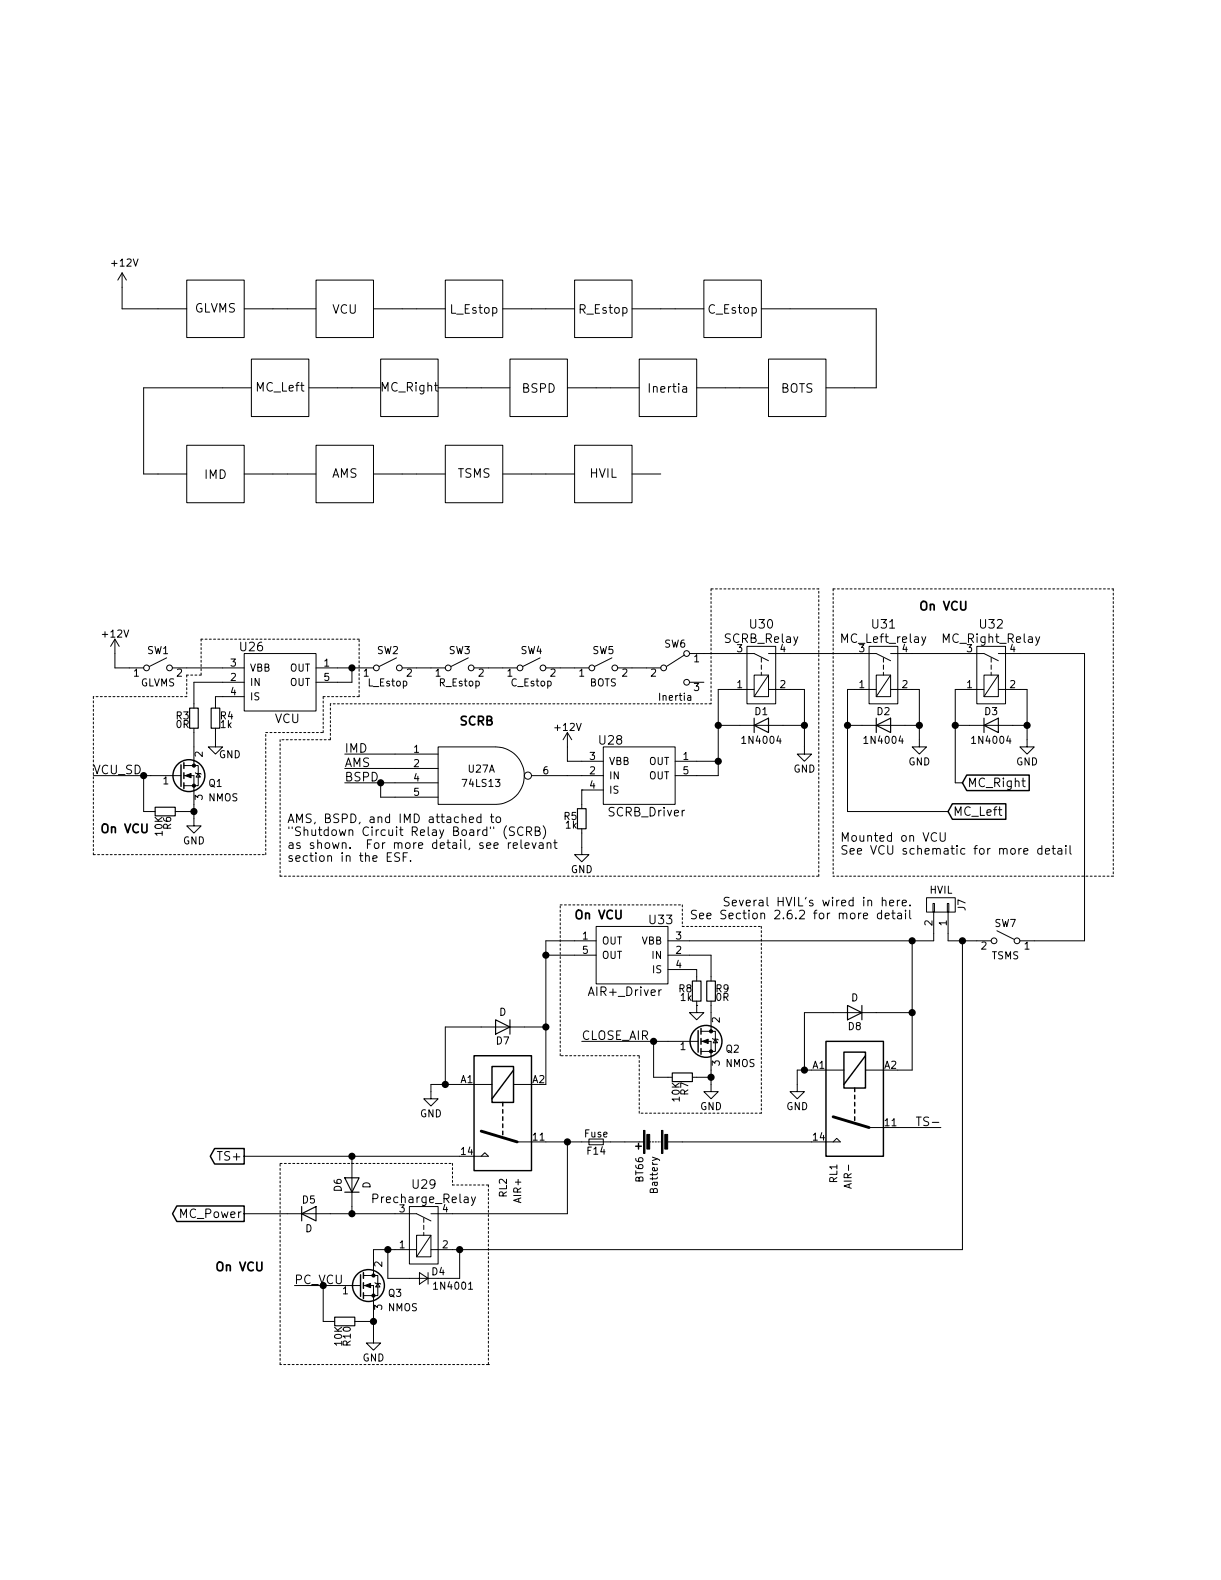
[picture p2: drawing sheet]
<svg xmlns="http://www.w3.org/2000/svg" width="216mm" height="279mm" viewBox="0 0 216 279" stroke-linecap="round" stroke-linejoin="round" font-family="sans-serif">
<g fill="none" stroke="#000" stroke-width=".18">
<path d="M21.6 48.3l-.8 1.2M21.6 48.3v6.3h11.4M21.6 48.3l.8 1.2M33 49.5h10.2v10.2h-10.2zM43.2 54.6h12.7M55.9 49.5h10.1v10.2h-10.1zM66 54.6h12.7M78.7 49.5h10.2v10.2h-10.2zM88.9 54.6h12.7M101.6 49.5h10.2v10.2h-10.2zM111.8 54.6h12.7M124.5 49.5h10.1v10.2h-10.1z"/>
<path d="M134.6 54.6h20.3v14h-8.9M33 78.7h10.2v10.2h-10.2zM44.4 63.5h10.2v10.2h-10.2zM44.4 68.6h-19v15.2h7.6M54.6 68.6h12.7M55.9 78.7h10.1v10.2h-10.1zM67.3 63.5h10.2v10.2h-10.2zM77.5 68.6h12.7M78.7 78.7h10.2v10.2h-10.2zM90.2 63.5h10.1v10.2h-10.1zM100.3 68.6h12.7M101.6 78.7h10.2v10.2h-10.2z"/>
<path d="M113 63.5h10.2v10.2h-10.2zM123.2 68.6h12.7M135.9 63.5h10.1v10.2h-10.1zM43.2 83.8h12.7M66 83.8h12.7M88.9 83.8h12.7M111.8 83.8h5M20.3 113v5.1h5.1M20.3 113l-.7 1.3M20.3 113l.8 1.3M29.5 116.3l-3.1 1.6M30.5 118.1h12.7"/>
<path d="M43.2 115.6h12.7v10.1h-12.7zM55.9 118.1h10.1M62.2 118.1v2.6h-6.3M70.1 116.3l-3 1.6M71.1 118.1h7.6M82.8 116.3l-3 1.6M83.8 118.1h7.6M95.5 116.3l-3 1.6M96.5 118.1h7.6M108.2 116.3l-3 1.6M109.2 118.1h7.6M121 115.8l-3.1 2.1"/>
<path d="M121.9 115.6h11.4l2.6 1.2M132.1 114.3h5.1v10.2h-5.1zM133.3 119.4h2.6v3.8h-2.6zM134.6 116.3v.8M134.6 117.6v.8M134.6 118.9v.5M135.9 115.6h19l2.6 1.2M135.9 119.4l-2.6 3.8M153.7 114.3h5v10.2h-5zM154.9 119.4h2.6v3.8h-2.6zM156.2 116.3v.8M156.2 117.6v.8"/>
<path d="M156.2 118.9v.5M157.5 115.6h16.5l2.5 1.2M157.5 119.4l-2.6 3.8M163.7 112.6l-.5 1.4-.2 .1M172.7 114.3h5.1v10.2h-5.1zM174 119.4h2.5v3.8h-2.5zM175.3 116.3v.8M175.3 117.6v.8M175.3 118.9v.5M176.5 115.6h15.3v50.8h-11.5M176.5 119.4l-2.5 3.8M183.8 112.6l-.5 1.4-.2 .1"/>
<path d="M16.5 137.2h15.5M25.4 137.2v6.3h2M32.5 137.2h1.8v8.9h1.3l-1.3 1.2-1.3-1.2h1.3M32.5 135.4h1.8M34.3 135.4h.8v3.5h-2.6M34.3 128.8v6.6M34.5 136.7l.2 .1h.7l.2 .1M35.1 136.8l.3 .6h-.7zM38.1 128.8v3.3h1.3l-1.3 1.3-1.3-1.3h1.3M43.2 120.7h-8.9v4.5M43.2 123.2h-5.1v2M61 133.4h16.5"/>
<path d="M61 135.9h16.5M61 138.4h16.5M67.3 138.4v2.6h10.2M87.6 132.1h-10.1v10.1h10.1M87.7 132.1a5.1 5.1 0 0 1 5 5.1 5.1 5.1 0 0 1-5 5M94 137.2h12.7M100.3 129.5v5.1h6.4M100.3 129.5l-.7 1.3M100.3 129.5l.8 1.3M102.9 139.7h.1M102.9 139.7h3.8M102.9 139.7v3.3"/>
<path d="M106.7 132.1h12.7v10.1h-12.7zM119.4 134.6h7.6M121.9 120.7h2.6M127 128.3h15.2M133.3 121.9h-6.3v15.3h-7.6M135.9 121.9h6.3v11.5h1.3l-1.3 1.2-1.2-1.2h1.2M149.9 128.3h12.7M154.9 121.9h-5v21.6h17.7M157.5 121.9h5.1v10.2h1.2l-1.2 1.3-1.3-1.3h1.3M168.9 128.3h12.7M174 121.9h-5.1v16.5h1.3M176.5 121.9h5.1v10.2h1.3l-1.3 1.3-1.3-1.3h1.3"/>
<path d="M180.7 138.1h.6M180.9 137.6v1.3l.4 .2M31 143.5h3.3M69.2 150.8h-.7v1.5h.7M70.7 150.9a.62 .62 0 0 0-.9 .1v.4l.8 .3v.5a.62 .62 0 0 1-.8 0M71.3 151.5h.5M72 150.8h-.7v1.5M72.6 152.2v.1M83 145l.7-.2v-.3l-.5-.1-.2 .3 .1 .7h.6M85 144.5a.48 .48 0 0 0-.6 .1v.7a.48 .48 0 0 0 .6 .1M85 143.9v1.6M86.7 144.4h.6"/>
<path d="M86.9 143.9v1.4l.4 .2M87.8 144.6l.2-.2 .4 .2 .1 .6-.1 .2-.4 .1-.2-.2zM89.6 146a1.75 1.75 0 0 0 0 2.3M89.9 149v1M90.3 149l-.3 .1-.1 .2M90.8 149.5l.7-.1-.1-.3-.4-.1-.2 .3v.7h.6M91 146.3a.62 .62 0 0 0-.9 .1v.4l.8 .4v.4a.62 .62 0 0 1-.8 .1M92.1 148.5v1.3l.3 .2M92.5 146.4a.62 .62 0 0 0-.8 0 .62 .62 0 0 0-.2 .7 .58 .58 0 0 0 .3 .6 .58 .58 0 0 0 .7-.1M92.8 149.5l.8-.1-.1-.3-.4-.1-.3 .3 .1 .7h.6M93.1 147h.8l.1-.3-.1-.3-.2-.2h-.6v1.6M93.5 147l.5 .8"/>
<path d="M94.1 149l.3 1 .4-1M94.6 147l.7-.1 .2-.2-.1-.3-.3-.2h-.5v1.6h.6l.3-.3v-.3l-.4-.2M95.4 149.1h.6v.9M96 146a1.75 1.75 0 0 1 0 2.3M96 149.4l-.5 .1a.3 .3 0 0 0-.2 .2 .3 .3 0 0 0 .2 .3h.5M96.7 149.2l.1-.1a.36 .36 0 0 1 .6 .2v.7M96.7 149v1M97.9 149h.6M98.1 148.5v1.3l.4 .2M102.9 146.6v4.5h1.2l-1.2 1.3-1.3-1.3h1.3M128.9 158.8a.62 .62 0 0 0-.8 0v.5l.8 .3v.4a.62 .62 0 0 1-.9 .1M129.5 159.7l.7-.2-.1-.2-.4-.1-.2 .2 .1 .7h.5"/>
<path d="M130.7 159.2l.4 1 .3-1M159.5 159.7l.8-.2-.1-.2-.4-.1-.3 .2 .1 .7h.6M163.8 158.8h5.1v2.5h-5.1zM165 159.8h.2v1.5h-.2zM165.6 147.4a.62 .62 0 0 0-.7 0 .62 .62 0 0 0-.3 .7 .58 .58 0 0 0 .4 .6 .58 .58 0 0 0 .6-.1M166.2 147.2l.1 1.4a.48 .48 0 0 0 .8-.1v-1.3M167.5 159.8h.3v1.5h-.3zM184.2 150.1a.48 .48 0 0 0-.6 .1v.7a.48 .48 0 0 0 .6 .1M184.2 149.5v1.6M184.9 150.5l.7-.1-.1-.3-.4-.1-.2 .3v.7h.6M186 150h.6M186.2 149.5v1.4l.4 .2"/>
<path d="M187.1 150.1h.6l.1 1M187.8 150.4l-.6 .1a.3 .3 0 0 0-.2 .3 .3 .3 0 0 0 .2 .3l.6-.1M188.5 149.5v.2M188.5 150v1.1M189.2 149.5v1.4l.2 .2M96.5 168.9h8.9M105.4 163.8h12.7v10.2h-12.7zM105.4 166.4h-8.9v25.4M116.9 175l-.2 .1-.2 .2M118.1 168.9h7.6v4.6M118.1 171.5h5.1v2M123.1 161a.62 .62 0 0 0-.8 .1v.4l.8 .4v.4a.62 .62 0 0 1-.8 .1"/>
<path d="M123.2 177.8v1.3h1.3l-1.3 1.2-1.3-1.2h1.3M123.2 177.8h.1M123.2 177v.8M123.7 162l.7-.2v-.3h-.5l-.2 .2 .1 .7h.6M125 162l.7-.2v-.3h-.5l-.2 .2 .1 .7h.6M125.7 177v5.4M128.3 161a.62 .62 0 0 0-.8 .1v.4l.8 .4v.4a.62 .62 0 0 1-.8 .1M160.1 161v.1M160.9 161v1.3l.2 .2M160.9 160v.2M161.3 166.4v22.8h-2.6M161.3 179.1h-19.1v10.1"/>
<path d="M165.1 161.3v5.1h-47M167.6 161.3v5.1h7.7M170.2 166.4v54.6h-94M176.3 164.6l3 1.5M81.3 191.8h-5.1v2.5h-1.3l1.3 1.3 1.3-1.3h-1.3M83.8 191.8h3.2M90.8 191.8h3.2M96.5 181.6h-17.8v10.2M102.9 184.2h20.5M115.6 184.2v6.3h3.3M122.4 190.5h3.3M124 184.2h1.7v8.8h1.3l-1.3 1.3-1.2-1.3h1.2"/>
<path d="M124 182.4h1.7M125.7 182.4h.8v3.5h-2.5M126 183.6l.1 .2h.8l.1 .1M126.5 183.8l.4 .6h-.8zM143.5 189.2h-2.5v3.8h-1.3l1.3 1.3 1.2-1.3h-1.2M146 189.2h3.2M153 189.2h3.2M153.7 199.4h2.5M158.7 199.4h7.7M162 197.5h.9M43.2 204.5h38.1M43.2 214.6h30.5l2.5 1.3"/>
<path d="M62.2 204.5v10.1M72.4 213.4h5.1v10.1h-5.1zM73.7 218.4h2.5v3.9h-2.5zM74.9 215.4v.8M74.9 216.7v.7M74.9 217.9v.5M76.2 218.4l-2.5 3.9M83.4 211.7l.3 1M83.8 204.5h2.6l-.7-.7-.6 .7M84.1 211.7l-.5 1.3-.2 .2M91.4 201.9h2.6M96.5 201.9h17.3"/>
<path d="M100.3 201.9v12.7h-24.1M104.1 201.4h2.6v1h-2.6zM114.8 201.9h.3M115.3 201.9h.3M115.4 204.6l1.1 .5 .1 .1M115.8 201.9h.3M116.3 201.9h.3M116.8 201.9h.3M118.1 201.9h25.4M146 201.9h2.6l-.6-.6-.7 .6M52.1 227.3h5v6.4h2.1M58.4 227.3h5.4"/>
<path d="M62.7 233.7h3.3M64.3 227.3h1.7v10.2h-1.2l1.2 1.3 1.3-1.3h-1.3M64.3 225.6h1.7M66 225.6h.8v3.5h-2.5M66.3 226.8l.1 .1h.8l.1 .2M66.8 226.9l.4 .7h-.8zM68.6 221v5.1h12.7v-5.1M73.7 221h-7.7v4.6M74.2 225l1.5 1.1-1.5 1zM75.7 225v2.1M82.9 228h.7"/>
<circle cx="25.9" cy="118.1" r=".51"/>
<circle cx="30" cy="118.1" r=".51"/>
<circle cx="66.5" cy="118.1" r=".51"/>
<circle cx="70.6" cy="118.1" r=".51"/>
<circle cx="79.2" cy="118.1" r=".51"/>
<circle cx="83.3" cy="118.1" r=".51"/>
<circle cx="91.9" cy="118.1" r=".51"/>
<circle cx="96" cy="118.1" r=".51"/>
<circle cx="104.6" cy="118.1" r=".51"/>
<circle cx="108.7" cy="118.1" r=".51"/>
<circle cx="117.3" cy="118.1" r=".51"/>
<circle cx="121.4" cy="115.6" r=".51"/>
<circle cx="93.3" cy="137.2" r=".63"/>
<circle cx="121.4" cy="120.7" r=".51"/>
<circle cx="175.8" cy="166.4" r=".51"/>
<circle cx="179.8" cy="166.4" r=".51"/>
</g>
<g fill="none" stroke="#000" stroke-width=".25">
<path d="M32 135.3v3.8M32.5 134.9v1M32.5 136.7v1M32.5 138.4v1M170.9 137.1h11.1v2.7h-11.1l-.7-1.4zM168.4 142.1h9.5v2.8h-9.5l-.8-1.4zM83.8 186.7h10.2v20.3h-10.2zM87 188.6h3.8v6.3h-3.8zM88.9 194.9v.7M88.9 196.2v.7M88.9 197.5v.6M88.9 198.8v.6"/>
<path d="M90.8 189.2l-3.8 5.1M123.4 182.2v3.9M124 181.9v1M124 183.6v1.1M124 185.4v1M146 184.2h10.2v20.3h-10.2zM149.2 186.1h3.8v6.3h-3.8zM151.1 192.4v.6M151.1 193.7v.6M151.1 194.9v.7M151.1 196.2v.7M151.1 197.5v.6"/>
<path d="M153 186.7l-3.8 5.1M31.3 213.3h11.9v2.7h-11.9l-.8-1.4zM37.9 203.1h5.3v2.7h-5.3l-.7-1.3zM88.9 200v.7M112.4 202.7h1M112.9 202.2v1M63.8 225.4v3.8M64.3 225v1.1M64.3 226.8v1M64.3 228.6v1"/>
<circle cx="33.4" cy="137.2" r="2.82"/>
<circle cx="124.8" cy="184.1" r="2.82"/>
<circle cx="65.2" cy="227.3" r="2.82"/>
</g>
<path d="M147.3 197.5l6.4 1.9M85.1 200l6.3 1.9" fill="none" stroke="#000" stroke-width=".51"/>
<g fill="#000" stroke="#000" stroke-width=".18">
<path d="M32.8 137.2l1-.4v.7zM113.8 199.9h.2v4.1h-.2zM117 199.9h.2v4.1h-.2zM124.2 184.2l1-.4v.7zM114.4 200.6h.5v2.6h-.5zM117.6 200.6h.5v2.6h-.5zM64.5 227.3l1-.4v.8z"/>
<circle cx="34.3" cy="135.4" r=".28"/>
<circle cx="34.3" cy="138.9" r=".28"/>
<circle cx="125.7" cy="182.4" r=".28"/>
<circle cx="125.7" cy="185.9" r=".28"/>
<circle cx="66" cy="229.1" r=".28"/>
<circle cx="66" cy="225.6" r=".28"/>
</g>
<g fill="none" stroke="#000" stroke-width=".2">
<path d="M33.5 125.2h1.6v3.6h-1.6zM37.3 125.2h1.6v3.6h-1.6zM133.3 128.3l2.6-1.3v2.5zM133.3 127v2.5M154.9 128.3l2.6-1.3v2.5zM154.9 127v2.5M174 128.3l2.5-1.3v2.5zM174 127v2.5M27.4 142.7h3.6v1.6h-3.6zM102.1 143h1.5v3.6h-1.5zM122.4 173.5h1.6v3.5h-1.6zM125 173.5h1.5v3.5h-1.5z"/>
<path d="M149.9 177.8l2.5 1.3-2.5 1.2zM152.4 177.8v2.5M87.6 180.3l2.6 1.3-2.6 1.3zM90.2 180.3v2.6M118.9 189.7h3.5v1.6h-3.5zM53.3 214.6l2.6-1.2v2.5zM53.3 213.4v2.5M61 208.3h2.5l-1.3 2.5zM61 210.8h2.5M59.2 232.9h3.5v1.5h-3.5z"/>
</g>
<g fill="#000" stroke="#000" stroke-width=".25">
<circle cx="62.2" cy="118.1" r=".51"/>
<circle cx="25.4" cy="137.2" r=".51"/>
<circle cx="67.3" cy="138.4" r=".51"/>
<circle cx="127" cy="134.6" r=".51"/>
<circle cx="127" cy="128.3" r=".51"/>
<circle cx="142.2" cy="128.3" r=".51"/>
<circle cx="149.9" cy="128.3" r=".51"/>
<circle cx="162.6" cy="128.3" r=".51"/>
<circle cx="168.9" cy="128.3" r=".51"/>
<circle cx="181.6" cy="128.3" r=".51"/>
<circle cx="34.3" cy="143.5" r=".51"/>
<circle cx="96.5" cy="168.9" r=".51"/>
<circle cx="161.3" cy="166.4" r=".51"/>
<circle cx="161.3" cy="179.1" r=".51"/>
<circle cx="170.2" cy="166.4" r=".51"/>
<circle cx="78.7" cy="191.8" r=".51"/>
<circle cx="96.5" cy="181.6" r=".51"/>
<circle cx="115.6" cy="184.2" r=".51"/>
<circle cx="125.7" cy="190.5" r=".51"/>
<circle cx="142.2" cy="189.2" r=".51"/>
<circle cx="62.2" cy="214.6" r=".51"/>
<circle cx="62.2" cy="204.5" r=".51"/>
<circle cx="100.3" cy="201.9" r=".51"/>
<circle cx="66" cy="233.7" r=".51"/>
<circle cx="68.6" cy="221" r=".51"/>
<circle cx="81.3" cy="221" r=".51"/>
</g>
<g fill="none" stroke="#000" stroke-width=".18" stroke-dasharray=".3 .4">
<path d="M33 119.4v3.8M35.6 113v6.4M35.6 119.4h-2.6M63.5 113h-27.9M125.7 104.1v20.4M144.8 104.1h-19.1M147.3 104.1v50.8M147.3 104.1h49.5M196.8 104.1v50.8M16.5 123.2v27.9M33 123.2h-16.5M47 129.5h10.1"/>
<path d="M49.5 130.8v24.1M57.1 129.5v-6.3M57.1 123.2h6.4M58.4 124.5v6.3M58.4 130.8h-8.9M63.5 123.2v-10.2M125.7 124.5h-67.3M16.5 151.1h30.5M47 151.1v-21.6M49.5 154.9h95.3M144.8 154.9v-50.8M196.8 154.9h-49.5"/>
<path d="M99.1 160h21.5M120.6 160v3.8M120.6 163.8h14M134.6 163.8v33.1M99.1 186.7v-26.7M113 196.9v-10.2M113 186.7h-13.9M134.6 196.9h-21.6M49.5 205.7h30.5M80 205.7v3.9M80 209.6h6.4M86.4 209.6v31.7"/>
<path d="M49.5 241.3v-35.6M86.4 241.3h.1M86.4 241.3h-36.9"/>
</g>
<g font-size="2.1">
<text x="34.3" y="55.3">GLVMS</text>
<text x="58.7" y="55.5">VCU</text>
<text x="79.6" y="55.5">L_Estop</text>
<text x="102.4" y="55.5">R_Estop</text>
<text x="125.2" y="55.5">C_Estop</text>
<text x="45.3" y="69.2">MC_Left</text>
<text x="67.4" y="69.2">MC_Right</text>
<text x="92.3" y="69.4">BSPD</text>
<text x="114.9" y="69.4">Inertia</text>
<text x="138" y="69.4">BOTS</text>
<text x="36.2" y="84.7">IMD</text>
<text x="58.6" y="84.5">AMS</text>
<text x="80.9" y="84.5">TSMS</text>
<text x="104.3" y="84.5">HVIL</text>
<text x="162.6" y="107.9">On VCU</text>
<text x="128.2" y="113.7">SCRB_Relay</text>
<text x="132.7" y="111.2">U30</text>
<text x="149" y="113.7">MC_Left_relay</text>
<text x="154.3" y="111.2">U31</text>
<text x="166.9" y="113.7">MC_Right_Relay</text>
<text x="173.3" y="111.2">U32</text>
<text x="42.5" y="115.2">U26</text>
<text x="48.6" y="127.9">VCU</text>
<text x="81.3" y="128.3">SCRB</text>
<text x="106" y="131.7">U28</text>
<text x="16.5" y="136.9">VCU_SD</text>
<text x="61" y="133.1">IMD</text>
<text x="61" y="135.6">AMS</text>
<text x="61" y="138.2">BSPD</text>
<text x="171.1" y="139.2">MC_Right</text>
<text x="17.8" y="147.3">On VCU</text>
<text x="50.8" y="145.5">AMS, BSPD, and IMD attached to</text>
<text x="50.8" y="147.8">&quot;Shutdown Circuit Relay Board&quot; (SCRB)</text>
<text x="107.6" y="144.4">SCRB_Driver</text>
<text x="148.6" y="148.8">Mounted on VCU</text>
<text x="168.6" y="144.3">MC_Left</text>
<text x="50.8" y="150.1">as shown. For more detail, see relevant</text>
<text x="50.8" y="152.4">section in the ESF.</text>
<text x="148.6" y="151.1">See VCU schematic for more detail</text>
<text x="132.4" y="160.3">Several HVIL's wired in here.</text>
<text x="101.6" y="162.6">On VCU</text>
<text x="114.9" y="163.4">U33</text>
<text x="128.6" y="162.6">See Section 2.6.2 for more detail</text>
<text x="104.4" y="176.1">AIR+_Driver</text>
<text x="102.9" y="183.9">CLOSE_AIR</text>
<text x="162.9" y="199.1">TS-</text>
<text x="38.8" y="205.2">TS+</text>
<text x="31.9" y="215.4">MC_Power</text>
<text x="66.3" y="212.8">Precharge_Relay</text>
<text x="73" y="210.2">U29</text>
<text x="38.1" y="224.8">On VCU</text>
<text x="52.1" y="227.1">PC_VCU</text>
</g>
<g font-size="1.8">
<text x="19.9" y="47.1">+12V</text>
<text x="18.2" y="112.7">+12V</text>
<text x="23.6" y="119.6">1</text>
<text x="26" y="115.6">SW1</text>
<text x="31.3" y="119.6">2</text>
<text x="40.8" y="117.9">3</text>
<text x="44.2" y="118.7">VBB</text>
<text x="51.1" y="118.7">OUT</text>
<text x="57.3" y="117.9">1</text>
<text x="64.3" y="119.6">1</text>
<text x="66.7" y="115.6">SW2</text>
<text x="71.9" y="119.6">2</text>
<text x="77" y="119.6">1</text>
<text x="79.4" y="115.6">SW3</text>
<text x="84.6" y="119.6">2</text>
<text x="89.7" y="119.6">1</text>
<text x="92.1" y="115.6">SW4</text>
<text x="97.3" y="119.6">2</text>
<text x="102.4" y="119.6">1</text>
<text x="104.8" y="115.6">SW5</text>
<text x="110" y="119.6">2</text>
<text x="115.1" y="119.6">2</text>
<text x="117.5" y="114.5">SW6</text>
<text x="122.7" y="117.1">1</text>
<text x="130.3" y="115.3">3</text>
<text x="137.9" y="115.3">4</text>
<text x="151.9" y="115.3">3</text>
<text x="159.5" y="115.3">4</text>
<text x="171" y="115.3">3</text>
<text x="178.6" y="115.3">4</text>
<text x="24.8" y="121.4">GLVMS</text>
<text x="40.8" y="120.4">2</text>
<text x="40.8" y="122.9">4</text>
<text x="44.2" y="121.3">IN</text>
<text x="44.2" y="123.8">IS</text>
<text x="51.1" y="121.3">OUT</text>
<text x="57.3" y="120.4">5</text>
<text x="65.1" y="121.4">L_Estop</text>
<text x="77.7" y="121.4">R_Estop</text>
<text x="90.4" y="121.4">C_Estop</text>
<text x="104.2" y="121.4">BOTS</text>
<text x="116.7" y="123.9">Inertia</text>
<text x="122.7" y="122.2">3</text>
<text x="130.3" y="121.7">1</text>
<text x="137.9" y="121.7">2</text>
<text x="151.9" y="121.7">1</text>
<text x="159.5" y="121.7">2</text>
<text x="171" y="121.7">1</text>
<text x="178.6" y="121.7">2</text>
<text x="31.2" y="127.2">R3</text>
<text x="31.2" y="128.7">0R</text>
<text x="39" y="127.2">R4</text>
<text x="39" y="128.7">1k</text>
<text x="98.2" y="129.2">+12V</text>
<text x="131.5" y="131.5">1N4004</text>
<text x="133.5" y="126.4">D1</text>
<text x="153.1" y="131.5">1N4004</text>
<text x="155.1" y="126.4">D2</text>
<text x="172.2" y="131.5">1N4004</text>
<text x="174.1" y="126.4">D3</text>
<text x="35.8" y="133.8" transform="rotate(-90 35.8 133.8)">2</text>
<text x="38.7" y="134.1">GND</text>
<text x="73.2" y="133.1">1</text>
<text x="73.2" y="135.6">2</text>
<text x="82.8" y="136.6">U27A</text>
<text x="96" y="136.9">6</text>
<text x="104.3" y="136.9">2</text>
<text x="104.3" y="134.4">3</text>
<text x="107.7" y="137.8">IN</text>
<text x="107.7" y="135.3">VBB</text>
<text x="114.6" y="135.3">OUT</text>
<text x="114.6" y="137.8">OUT</text>
<text x="120.8" y="134.4">1</text>
<text x="120.8" y="136.9">5</text>
<text x="140.3" y="136.6">GND</text>
<text x="160.6" y="135.3">GND</text>
<text x="179.7" y="135.3">GND</text>
<text x="28.9" y="138.7">1</text>
<text x="35.8" y="141.5" transform="rotate(-90 35.8 141.5)">3</text>
<text x="36.8" y="141.7">NMOS</text>
<text x="36.9" y="139.1">Q1</text>
<text x="73.2" y="138.2">4</text>
<text x="73.2" y="140.7">5</text>
<text x="82" y="139.1">74LS13</text>
<text x="104.3" y="139.4">4</text>
<text x="107.7" y="140.3">IS</text>
<text x="28.7" y="147.8" transform="rotate(-90 28.7 147.8)">10K</text>
<text x="30.3" y="146.6" transform="rotate(-90 30.3 146.6)">R6</text>
<text x="32.3" y="149.3">GND</text>
<text x="99.7" y="145">R5</text>
<text x="100" y="146.5">1k</text>
<text x="100.9" y="154.4">GND</text>
<text x="164.4" y="158">HVIL</text>
<text x="170.7" y="161" transform="rotate(-90 170.7 161)">J7</text>
<text x="103" y="166.1">1</text>
<text x="106.4" y="167">OUT</text>
<text x="113.4" y="167">VBB</text>
<text x="119.5" y="166.1">3</text>
<text x="164.8" y="163.7" transform="rotate(-90 164.8 163.7)">2</text>
<text x="167.4" y="163.7" transform="rotate(-90 167.4 163.7)">1</text>
<text x="173.5" y="167.9">2</text>
<text x="175.9" y="163.9">SW7</text>
<text x="181.1" y="167.9">1</text>
<text x="103" y="168.7">5</text>
<text x="106.4" y="169.5">OUT</text>
<text x="115.3" y="169.5">IN</text>
<text x="115.4" y="172.1">IS</text>
<text x="119.5" y="168.7">2</text>
<text x="119.5" y="171.2">4</text>
<text x="175.3" y="169.6">TSMS</text>
<text x="88.3" y="179.6">D</text>
<text x="120.1" y="175.5">R8</text>
<text x="120.3" y="177">1k</text>
<text x="126.6" y="175.5">R9</text>
<text x="126.6" y="177">0R</text>
<text x="150.5" y="177.1">D</text>
<text x="87.8" y="184.7">D7</text>
<text x="120.3" y="185.7">1</text>
<text x="127.3" y="180.8" transform="rotate(-90 127.3 180.8)">2</text>
<text x="150" y="182.1">D8</text>
<text x="81.4" y="191.5">A1</text>
<text x="94.1" y="191.5">A2</text>
<text x="127.3" y="188.4" transform="rotate(-90 127.3 188.4)">3</text>
<text x="128.3" y="188.7">NMOS</text>
<text x="128.4" y="186.1">Q2</text>
<text x="143.7" y="189">A1</text>
<text x="156.4" y="189">A2</text>
<text x="74.2" y="197.6">GND</text>
<text x="120.2" y="194.7" transform="rotate(-90 120.2 194.7)">10K</text>
<text x="121.7" y="193.6" transform="rotate(-90 121.7 193.6)">R7</text>
<text x="123.8" y="196.3">GND</text>
<text x="139" y="196.3">GND</text>
<text x="94.3" y="201.7">11</text>
<text x="103.4" y="201.1">Fuse</text>
<text x="143.8" y="201.7">14</text>
<text x="156.5" y="199.1">11</text>
<text x="81.6" y="204.2">14</text>
<text x="103.9" y="204.2">F14</text>
<text x="113.7" y="209" transform="rotate(-90 113.7 209)">BT66</text>
<text x="148" y="209.2" transform="rotate(-90 148 209.2)">RL1</text>
<text x="150.6" y="209.8" transform="rotate(-90 150.6 209.8)">AIR-</text>
<text x="53.5" y="212.8">D5</text>
<text x="60.4" y="210.7" transform="rotate(-90 60.4 210.7)">D6</text>
<text x="65.5" y="210.2" transform="rotate(-90 65.5 210.2)">D</text>
<text x="70.6" y="214.4">3</text>
<text x="78.3" y="214.4">4</text>
<text x="89.6" y="211.7" transform="rotate(-90 89.6 211.7)">RL2</text>
<text x="92.2" y="212.6" transform="rotate(-90 92.2 212.6)">AIR+</text>
<text x="116.3" y="210.9" transform="rotate(-90 116.3 210.9)">Battery</text>
<text x="54" y="217.9">D</text>
<text x="70.6" y="220.7">1</text>
<text x="78.3" y="220.7">2</text>
<text x="67.6" y="224" transform="rotate(-90 67.6 224)">2</text>
<text x="76.4" y="225.5">D4</text>
<text x="60.6" y="228.9">1</text>
<text x="67.6" y="231.6" transform="rotate(-90 67.6 231.6)">3</text>
<text x="68.6" y="231.9">NMOS</text>
<text x="68.7" y="229.3">Q3</text>
<text x="77" y="228">1N4001</text>
<text x="60.5" y="237.9" transform="rotate(-90 60.5 237.9)">10K</text>
<text x="62" y="237.9" transform="rotate(-90 62 237.9)">R10</text>
<text x="64.1" y="240.7">GND</text>
</g>
</svg>
